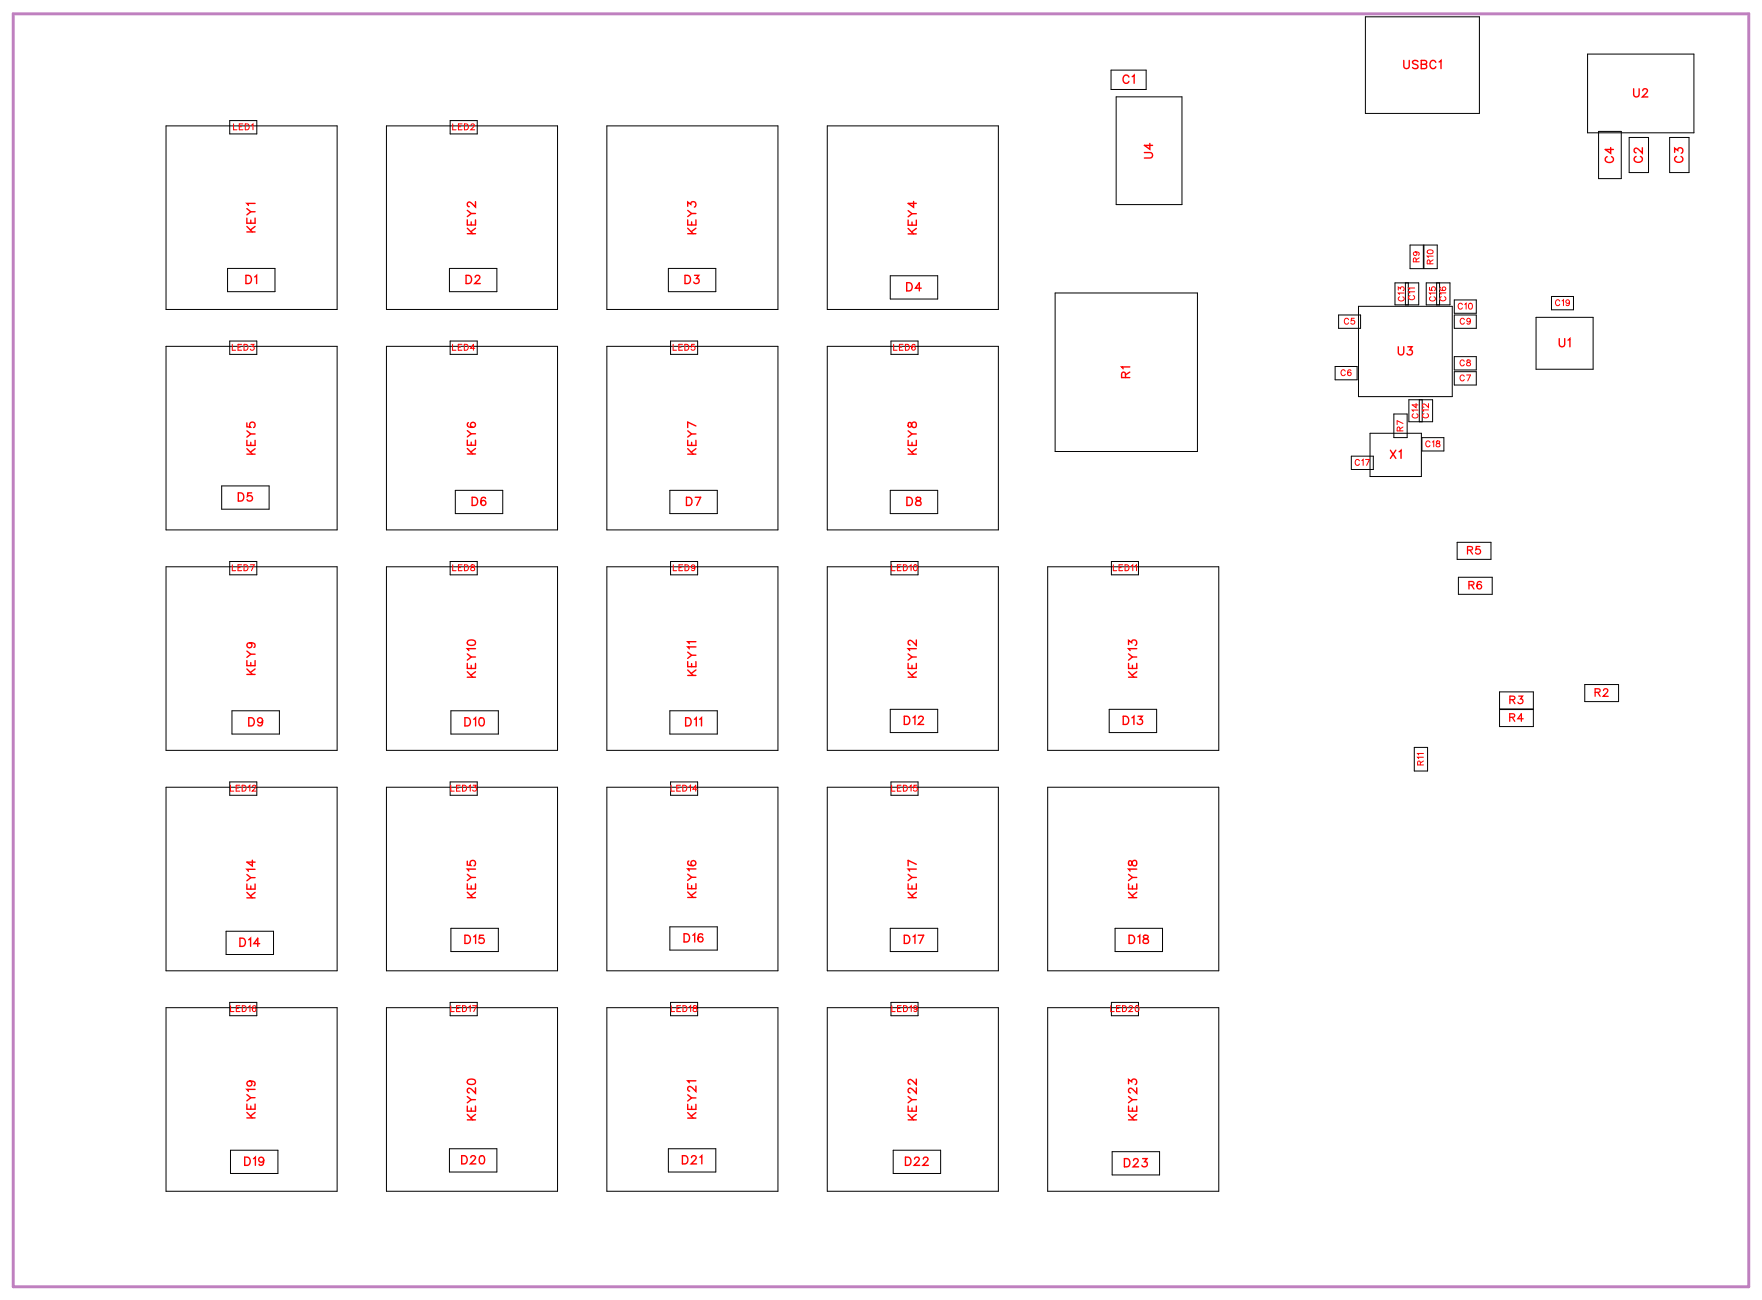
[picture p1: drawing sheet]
<svg xmlns="http://www.w3.org/2000/svg" width="152mm" height="112mm" viewBox="0 0 152 112" stroke-linecap="round" stroke-linejoin="round" font-family="sans-serif">
<path d="M1.1 1.2h150v110h-150z" fill="none" stroke="#bf80bf" stroke-width=".25"/>
<g fill="none" stroke="#000" stroke-width=".09">
<path d="M14.3 10.9h14.8v15.8h-14.8zM19.9 10.4h2.3v1.2h-2.3zM33.4 10.9h14.8v15.8h-14.8zM38.9 10.4h2.3v1.2h-2.3zM52.4 10.9h14.8v15.8h-14.8zM71.5 10.9h14.8v15.8h-14.8zM96 6.1h3.1v1.6h-3.1zM96.5 8.4h5.7v9.3h-5.7zM118 1.5h9.9v8.3h-9.9zM137.2 4.7h9.2v6.8h-9.2zM138.2 11.4h1.9v4h-1.9zM140.8 11.9h1.7v3h-1.7z"/>
<path d="M144.3 11.9h1.7v3h-1.7zM14.3 29.9h14.8v15.9h-14.8zM19.7 23.2h4.1v2h-4.1zM19.9 29.5h2.3v1.1h-2.3zM33.4 29.9h14.8v15.9h-14.8zM38.8 23.2h4.1v2h-4.1zM38.9 29.5h2.3v1.1h-2.3zM52.4 29.9h14.8v15.9h-14.8zM57.8 23.2h4.1v2h-4.1zM58 29.5h2.3v1.1h-2.3zM71.5 29.9h14.8v15.9h-14.8zM76.9 23.8h4.1v2h-4.1z"/>
<path d="M77 29.5h2.3v1.1h-2.3zM91.2 25.3h12.3v13.7h-12.3zM115.4 31.7h1.9v1.1h-1.9zM115.7 27.2h1.9v1.2h-1.9zM116.8 39.4h1.9v1.2h-1.9zM117.4 26.5h8.1v7.8h-8.1zM118.4 37.4h4.4v3.8h-4.4zM120.5 35.8h1.1v2h-1.1zM120.6 24.4h2v1.9h-2zM121.5 24.4v1.9M121.7 24.4v1.9M121.8 34.5h2v1.9h-2z"/>
<path d="M121.9 21.2h1.1v2h-1.1zM122.7 34.5v1.9M122.9 37.8h1.9v1.2h-1.9zM122.9 34.5v1.9M123.1 21.2h1.1v2h-1.1zM123.3 24.4h2v1.9h-2zM124.2 24.4v1.9M124.4 24.4v1.9M125.7 27.2h1.9v1.2h-1.9zM125.7 25.9h1.9v1.2h-1.9zM125.7 30.8h1.9v1.2h-1.9zM125.7 32.1h1.9v1.2h-1.9z"/>
<path d="M132.8 27.4h4.9v4.5h-4.9zM134.1 25.6h1.9v1.2h-1.9zM14.3 49h14.8v15.8h-14.8zM19.2 42h4.1v2h-4.1zM19.9 48.5h2.3v1.2h-2.3zM33.4 49h14.8v15.8h-14.8zM38.9 48.5h2.3v1.2h-2.3zM39.4 42.4h4.1v2h-4.1zM52.4 49h14.8v15.8h-14.8zM57.9 42.4h4.1v2h-4.1zM58 48.5h2.3v1.2h-2.3zM71.5 49h14.8v15.8h-14.8z"/>
<path d="M76.9 42.4h4.1v2h-4.1zM77 48.5h2.3v1.2h-2.3zM90.5 49h14.8v15.8h-14.8zM96.1 48.5h2.3v1.2h-2.3zM125.9 46.9h3v1.4h-3zM126 49.9h3v1.5h-3zM129.6 59.8h2.9v1.5h-2.9zM137 59.2h2.9v1.4h-2.9zM14.3 68h14.8v15.9h-14.8zM19.9 67.6h2.3v1.1h-2.3zM20 61.4h4.1v2h-4.1zM33.4 68h14.8v15.9h-14.8z"/>
<path d="M38.9 67.6h2.3v1.1h-2.3zM39 61.4h4.1v2h-4.1zM52.4 68h14.8v15.9h-14.8zM57.9 61.4h4.1v2h-4.1zM58 67.6h2.3v1.1h-2.3zM71.5 68h14.8v15.9h-14.8zM76.9 61.3h4.1v2h-4.1zM77 67.6h2.3v1.1h-2.3zM90.5 68h14.8v15.9h-14.8zM95.9 61.3h4.1v2h-4.1zM122.2 64.6h1.2v2h-1.2zM129.6 61.3h2.9v1.5h-2.9z"/>
<path d="M14.3 87.1h14.8v15.8h-14.8zM19.5 80.5h4.1v2h-4.1zM19.9 86.6h2.3v1.2h-2.3zM19.9 99.4h4.1v2h-4.1zM33.4 87.1h14.8v15.8h-14.8zM38.8 99.3h4.1v2h-4.1zM38.9 86.6h2.3v1.2h-2.3zM39 80.2h4.1v2h-4.1zM52.4 87.1h14.8v15.8h-14.8zM57.8 99.3h4.1v2h-4.1zM57.9 80.1h4.1v2h-4.1zM58 86.6h2.3v1.2h-2.3z"/>
<path d="M71.5 87.1h14.8v15.8h-14.8zM76.9 80.2h4.1v2h-4.1zM77 86.6h2.3v1.2h-2.3zM77.2 99.4h4.1v2h-4.1zM90.5 87.1h14.8v15.8h-14.8zM96.1 86.6h2.3v1.2h-2.3zM96.1 99.5h4.1v2h-4.1zM96.4 80.2h4.1v2h-4.1z"/>
</g>
<g fill="none" stroke="#f00" stroke-width=".12">
<path d="M21.3 19.6l.5 .4M21.3 18.8v.5h.7v-.5M21.3 18l.4 .3M21.7 19v.3M22 18.3h-.3l-.4 .3M22 17.6h-.7l.2 .1M22 19.6l-.4 .3M40.4 19.7l.5 .5M40.4 19v.4h.7v-.4M40.4 18.2l.3 .3M40.7 19.2v.2M41.1 18.5h-.4l-.3 .2"/>
<path d="M41.1 17.4v.5l-.3-.3-.3-.1-.1 .1v.1l.2 .2M41.1 19.7l-.4 .3M59.4 17.8v-.3l.3 .2a.24 .24 0 0 1 .4-.2 .24 .24 0 0 1-.1 .4M59.4 19v.4h.7v-.4M59.4 19.7l.5 .5M59.4 18.2l.4 .3M59.8 19.2v.2M60.1 18.5h-.3l-.4 .2M60.1 19.7l-.4 .3M78.5 19.7l.5 .5M78.5 19v.5h.7v-.5M78.5 18.2l.3 .3"/>
<path d="M78.8 19.2v.3M79 17.4v.5l-.5-.3h.7M79.2 18.5h-.4l-.3 .2M79.2 19.7l-.4 .3M97.6 6.7a.26 .26 0 0 0-.3-.2 .26 .26 0 0 0-.2 .3v.1a.26 .26 0 0 0 .2 .3 .26 .26 0 0 0 .3-.2M97.9 6.6l.1-.1v.7M98.9 13.2h.5l.2 .2-.1 .2-.6 .1M99.4 12.4v.5l-.5-.3h.7M121.3 5.2v.5l.2 .2 .3-.1v-.6M122.6 5.3l-.2-.1-.3 .1 .1 .2 .4 .2v.1l-.2 .1-.3-.1M122.8 5.6h.5v.2l-.2 .1h-.3v-.7l.5 .1v.2l-.2 .1M124.1 5.4a.26 .26 0 0 0-.3-.2 .26 .26 0 0 0-.2 .3v.2a.26 .26 0 0 0 .2 .2 .26 .26 0 0 0 .3-.1"/>
<path d="M124.4 5.4l.1-.2v.7M138.9 13.5a.26 .26 0 0 0-.2 .3 .26 .26 0 0 0 .3 .2h.2a.26 .26 0 0 0 .2-.2 .26 .26 0 0 0-.1-.3M139.2 12.7v.6l-.5-.4h.7M141.2 7.7v.5l.2 .2 .2-.1 .1-.6M141.4 13.5a.26 .26 0 0 0-.2 .3 .26 .26 0 0 0 .3 .2h.2a.26 .26 0 0 0 .2-.2 .26 .26 0 0 0-.1-.3M141.9 12.8v.4l-.3-.3-.2-.1-.2 .1v.2l.2 .1M142 7.8l.1-.1h.2l.1 .1-.1 .2-.4 .4h.5M144.7 13.2v-.4l.3 .2a.24 .24 0 0 1 .4-.2 .24 .24 0 0 1-.1 .4M144.9 13.5a.26 .26 0 0 0-.2 .3 .26 .26 0 0 0 .3 .2h.2a.26 .26 0 0 0 .2-.2 .26 .26 0 0 0-.1-.3M21.3 23.8h.2a.38 .38 0 0 1 .2 .3 .38 .38 0 0 1-.2 .4h-.2zM21.3 36.5v.4h.3a.25 .25 0 0 1 0-.4 .25 .25 0 0 1 .4 .1 .25 .25 0 0 1-.1 .3M21.3 20h.7"/>
<path d="M21.3 38.1v.4h.7v-.4M21.3 39.2h.7M21.3 38.8l.5 .4M21.3 37.2l.4 .3M21.7 38.2v.3M22 23.9l.2-.1v.7M22 37.5h-.3l-.4 .3M22 38.8l-.4 .3M40.3 23.8h.2a.38 .38 0 0 1 .3 .3 .38 .38 0 0 1-.3 .4h-.2zM40.4 20.2h.7M40.4 38v.5h.7v-.5M40.4 39.2h.7"/>
<path d="M40.4 38.8l.5 .4M40.4 37.2l.3 .3M40.5 36.5l-.1 .1a.35 .35 0 0 0 .3 .4 .35 .35 0 0 0 .4-.3 .22 .22 0 0 0-.2-.2 .22 .22 0 0 0-.2 .2 .22 .22 0 0 0 .2 .2M40.7 38.2v.3M41.1 24l.1-.2h.1l.2 .1-.1 .3-.4 .3h.5M41.1 37.5h-.4l-.3 .3M41.1 38.8l-.4 .3M59.2 23.8h.2a.38 .38 0 0 1 .3 .3 .38 .38 0 0 1-.3 .4h-.2zM59.4 20.2h.7M59.4 38.1v.4h.7v-.4M59.4 39.2h.7M59.4 38.8l.5 .4"/>
<path d="M59.4 37.2l.4 .3M59.8 38.2v.3M60 23.8h.4l-.2 .3a.24 .24 0 0 1 .2 .3 .24 .24 0 0 1-.4 0M60.1 37.5h-.3l-.4 .3M60.1 36.8l-.7-.3v.4M60.1 38.8l-.4 .3M78.4 24.4h.2a.38 .38 0 0 1 .2 .4 .38 .38 0 0 1-.2 .3h-.2zM78.5 20.2h.7M78.5 38.1v.4h.7v-.4M78.5 39.2h.7M78.5 38.8l.5 .4M78.5 37.2l.3 .3"/>
<path d="M78.5 36.5v.4h.2l.3-.4a.24 .24 0 0 1 .2 .2 .24 .24 0 0 1-.2 .2l-.2-.1-.1-.3zM78.8 38.2v.3M79.2 37.5h-.4l-.3 .3M79.2 38.8l-.4 .3M79.6 24.9h-.5l.4-.5v.7M97.3 32.6l-.1-.4h-.1l-.2 .1v.3h.7M97.6 31.7h-.7l.2 .2M97.6 32.2l-.3 .2M120.2 38.9l.4 .7M120.6 38.9l-.4 .7M120.9 30v.5l.2 .2 .2-.1v-.6M120.9 39l.2-.1v.7"/>
<path d="M121.7 30h.3l-.2 .2a.24 .24 0 0 1 .2 .4 .24 .24 0 0 1-.4-.1M134.8 29.3v.5l.2 .2 .2-.1v-.6M135.5 29.4l.2-.1v.7M20.6 42.6h.2a.38 .38 0 0 1 .3 .3 .38 .38 0 0 1-.3 .4h-.2zM21.3 57.1v.4h.7v-.4M21.3 58.3h.7M21.3 57.8l.5 .5M21.3 56.3l.4 .2M21.6 55.5a.22 .22 0 0 1 .2 .3 .22 .22 0 0 1-.4 .1 .22 .22 0 0 1 0-.3l.2-.1a.34 .34 0 0 1 .4 .3l-.1 .1M21.7 57.3v.2M21.8 42.6h-.4v.3a.25 .25 0 0 1 .4 0 .25 .25 0 0 1-.1 .4 .25 .25 0 0 1-.3-.1M22 56.5h-.3l-.4 .3"/>
<path d="M22 57.8l-.4 .3M40.4 57.3v.5h.7v-.5M40.4 58.5h.7M40.4 58l.5 .5M40.4 56.5l.3 .3M40.4 55.4l.3-.1a.3 .3 0 0 1 .4 .3 .38 .38 0 0 1-.4 .2 .38 .38 0 0 1-.3-.3zM40.7 57.5v.3M40.8 43h.2a.38 .38 0 0 1 .3 .3 .38 .38 0 0 1-.3 .4h-.2zM41.1 56.8h-.4l-.3 .2M41.1 56.1h-.7l.1 .1M41.1 58l-.4 .4M42 43.1l-.1-.1a.35 .35 0 0 0-.4 .3 .35 .35 0 0 0 .3 .4 .22 .22 0 0 0 .2-.2 .22 .22 0 0 0-.2-.3 .22 .22 0 0 0-.2 .2"/>
<path d="M59.3 43h.3a.38 .38 0 0 1 .2 .3 .38 .38 0 0 1-.2 .4h-.3zM59.4 57.2v.4h.7v-.4M59.4 58.4h.7M59.4 57.9l.5 .5M59.4 56.4l.4 .2M59.8 57.3v.3M60.1 43h.5l-.4 .7M60.1 56.6h-.3l-.4 .3M60.1 55.9h-.7l.2 .2M60.1 55.5h-.7l.2 .1M60.1 57.9l-.4 .3M78.4 43h.2a.38 .38 0 0 1 .3 .3 .38 .38 0 0 1-.3 .4h-.2z"/>
<path d="M78.5 57.3v.5h.7v-.5M78.5 58.5h.7M78.5 58l.5 .5M78.5 56.5l.3 .3M78.8 57.5v.3M79.2 56.8h-.4l-.3 .2M79.2 56.1h-.7l.1 .1M79.2 55.3v.5l-.3-.4-.3-.1-.1 .2v.1l.2 .1M79.2 58l-.4 .4M79.2 43v.2l.3 .1 .1 .1a.24 .24 0 0 1-.2 .3 .24 .24 0 0 1-.3-.3l.5-.3-.1-.1zM97.5 55.7v-.4l.3 .2a.24 .24 0 0 1 .4-.1 .24 .24 0 0 1-.1 .4M97.5 58.5h.7"/>
<path d="M97.5 57.3v.5h.7v-.5M97.5 58l.5 .5M97.5 56.5l.4 .3M97.9 57.5v.3M98.2 56.8h-.3l-.4 .2M98.2 56.1h-.7l.2 .1M98.2 58l-.4 .4M21.3 76.4v.4h.7v-.4M21.3 77.6h.7M21.3 77.1l.5 .5M21.3 75.6l.4 .2M21.5 62h.2a.38 .38 0 0 1 .3 .4 .38 .38 0 0 1-.3 .3h-.2z"/>
<path d="M21.7 76.6v.2M21.8 74.3v.5l-.5-.3h.7M22 75.8h-.3l-.4 .3M22 75.1h-.7l.2 .2M22 77.1l-.4 .3M22.7 62.3a.22 .22 0 0 1-.3 .1 .22 .22 0 0 1-.1-.3 .22 .22 0 0 1 .4 0v.2a.34 .34 0 0 1-.3 .4l-.1-.1M40.2 62h.2a.38 .38 0 0 1 .3 .4 .38 .38 0 0 1-.3 .3h-.2zM40.4 74.4v.4h.3a.25 .25 0 0 1 0-.4 .25 .25 0 0 1 .4 .1 .25 .25 0 0 1-.1 .3M40.4 76.4v.4h.7v-.4M40.4 77.6h.7M40.4 77.1l.5 .5M40.4 75.6l.3 .2"/>
<path d="M40.7 76.5v.3M40.9 62.2l.2-.2v.7M41.1 75.8h-.4l-.3 .3M41.1 75.1h-.7l.1 .2M41.1 77.1l-.4 .3M41.5 62.1l.1-.1a.37 .37 0 0 1 .3 .4 .37 .37 0 0 1-.3 .3 .45 .45 0 0 1-.1-.6zM59.3 62h.2a.38 .38 0 0 1 .2 .4 .38 .38 0 0 1-.2 .3h-.2zM59.4 76.4v.4h.7v-.4M59.4 77.1l.5 .5M59.4 77.6h.7M59.4 75.5l.4 .3M59.5 74.4a.35 .35 0 0 0 .2 .5 .35 .35 0 0 0 .4-.3 .22 .22 0 0 0-.2-.2 .22 .22 0 0 0-.2 .2 .22 .22 0 0 0 .2 .2"/>
<path d="M59.8 76.5v.3M60 62.2l.2-.2v.7M60.1 75.8h-.3l-.4 .3M60.1 75.1h-.7l.2 .2M60.1 77.1l-.4 .3M60.5 62.2l.1-.2v.7M78.2 61.9h.2a.38 .38 0 0 1 .2 .3 .38 .38 0 0 1-.2 .4h-.2zM78.5 76.4v.4h.7v-.4M78.5 77.6h.7M78.5 77.1l.5 .5M78.5 75.6l.3 .2M78.8 76.5v.3"/>
<path d="M78.9 62l.2-.1v.7M79.2 75.8h-.4l-.3 .3M79.2 75.1h-.7l.1 .2M79.2 74.7l-.7-.4v.5M79.2 77.1l-.4 .3M79.4 62.1l.1-.2h.2l.1 .1-.1 .3-.3 .3h.4M97.1 61.9h.2a.38 .38 0 0 1 .3 .3 .38 .38 0 0 1-.3 .4h-.2zM97.5 76.4v.4h.7v-.4M97.5 77.6h.7M97.5 77.1l.5 .5M97.5 75.6l.4 .2M97.6 74.4v.4h.1l.3-.5a.24 .24 0 0 1 .3 .3 .24 .24 0 0 1-.3 .2l-.1-.1-.1-.3z"/>
<path d="M97.8 62l.2-.1v.7M97.9 76.5v.3M98.2 75.8h-.3l-.4 .3M98.2 75.1h-.7l.2 .2M98.2 77.1l-.4 .3M98.4 61.9h.3l-.2 .3a.24 .24 0 0 1 .2 .3 .24 .24 0 0 1-.4 0M20.7 81.1h.3a.38 .38 0 0 1 .2 .3 .38 .38 0 0 1-.2 .4h-.3zM21.1 100h.3a.38 .38 0 0 1 .2 .3 .38 .38 0 0 1-.2 .4h-.3zM21.3 95.4v.4h.7v-.4M21.3 96.6h.7M21.3 96.1l.5 .5M21.3 94.6l.4 .3"/>
<path d="M21.5 81.2l.2-.1v.7M21.6 93.4a.22 .22 0 0 1 .2 .3 .22 .22 0 0 1-.4 .1 .22 .22 0 0 1 0-.3l.2-.1a.34 .34 0 0 1 .4 .3l-.1 .1M21.7 95.6v.2M22 94.9h-.3l-.4 .2M22 94.1h-.7l.2 .2M22 96.1l-.4 .3M22.4 81.5h-.5l.4-.4v.7M39.9 99.9h.2a.38 .38 0 0 1 .3 .3 .38 .38 0 0 1-.3 .4h-.2zM40.2 80.8h.2a.38 .38 0 0 1 .3 .4 .38 .38 0 0 1-.3 .3h-.2zM40.4 95.6v.4h.7v-.4M40.4 96.8h.7M40.4 96.3l.5 .5"/>
<path d="M40.4 94.8l.3 .2M40.4 93.3l.3-.1a.3 .3 0 0 1 .4 .3 .38 .38 0 0 1-.4 .2 .38 .38 0 0 1-.3-.2zM40.7 95.7v.3M40.9 81l.2-.2v.7M41.1 95h-.4l-.3 .3M41.1 94v.5l-.3-.4-.3-.1-.1 .2v.1l.2 .1M41.1 96.3l-.4 .3M41.5 99.9h.1a.37 .37 0 0 1 .3 .3 .37 .37 0 0 1-.3 .4 .45 .45 0 0 1-.1-.7zM41.8 80.8h-.3l-.1 .3a.25 .25 0 0 1 .4 0 .25 .25 0 0 1 0 .4 .25 .25 0 0 1-.4-.1M59 99.9h.2a.38 .38 0 0 1 .3 .3 .38 .38 0 0 1-.3 .4h-.2zM59.1 80.7h.3a.38 .38 0 0 1 .2 .3 .38 .38 0 0 1-.2 .4h-.3zM59.4 95.4v.5h.7v-.5"/>
<path d="M59.4 96.6h.7M59.4 96.1l.5 .5M59.4 94.6l.4 .3M59.8 95.6v.3M59.9 80.8l.1-.1v.7M60.1 94.9h-.3l-.4 .2M60.1 93.8v.5l-.3-.3-.2-.1-.2 .1v.2l.2 .1M60.1 93.4h-.7l.2 .2M60.1 96.1l-.4 .4M60.7 80.8v-.1a.35 .35 0 0 0-.4 .3 .35 .35 0 0 0 .2 .4 .22 .22 0 0 0 .3-.2 .22 .22 0 0 0-.2-.2 .22 .22 0 0 0-.3 .2M78.2 80.8h.2a.38 .38 0 0 1 .2 .4 .38 .38 0 0 1-.2 .3h-.2zM78.3 100h.2a.38 .38 0 0 1 .2 .3 .38 .38 0 0 1-.2 .4h-.2z"/>
<path d="M78.5 95.6v.4h.7v-.4M78.5 96.8h.7M78.5 96.3l.5 .5M78.5 94.8l.3 .2M78.8 95.7v.3M78.9 81l.2-.2v.7M79.2 95h-.4l-.3 .3M79.2 94v.5l-.3-.4-.3-.1-.1 .2v.1l.2 .1M79.2 93.2v.5l-.3-.3-.3-.1-.1 .1v.2l.2 .1M79.2 96.3l-.4 .3M79.4 80.8h.4l-.3 .7M97.5 93.7v-.4l.3 .2a.24 .24 0 0 1 .4-.2 .24 .24 0 0 1-.1 .4"/>
<path d="M97.5 95.6v.4h.7v-.4M97.5 96.8h.7M97.5 96.3l.5 .5M97.5 94.8l.4 .2M97.6 80.8h.2a.38 .38 0 0 1 .3 .4 .38 .38 0 0 1-.3 .3h-.2zM97.9 95.7v.3M98.2 95h-.3l-.4 .3M98.2 94v.5l-.3-.4-.2-.1-.2 .2v.1l.2 .1M98.2 96.3l-.4 .3M98.3 81l.2-.2v.7M98.9 80.9v.2l.3 .1 .1 .1a.24 .24 0 0 1-.3 .2 .24 .24 0 0 1-.2-.2l.4-.3v-.1zM21.9 100.1l.2-.1v.7"/>
<path d="M22.8 100.2a.22 .22 0 0 1-.3 .2 .22 .22 0 0 1-.1-.3 .22 .22 0 0 1 .4 0v.1a.34 .34 0 0 1-.3 .5l-.1-.1M40.7 100l.1-.1h.2l.1 .1-.1 .2-.3 .4h.4M59.8 100l.1-.1h.1l.2 .1-.1 .2-.4 .4h.5M60.5 100l.2-.1v.7M79 100.2l.2-.2h.1l.2 .1-.2 .3-.3 .3h.5M79.8 100.2l.1-.2h.2l.1 .1-.1 .3-.3 .3h.4M97.2 100.1h.2a.38 .38 0 0 1 .3 .4 .38 .38 0 0 1-.3 .3h-.2zM98 100.3l.1-.2h.1l.2 .2-.1 .2-.4 .3h.5M98.8 100.1h.3l-.2 .3a.24 .24 0 0 1 .2 .4 .24 .24 0 0 1-.4-.1"/>
</g>
<g fill="none" stroke="#f00" stroke-width=".09">
<path d="M20.2 10.7v.5h.3M20.7 10.9h.2M21 10.7h-.3v.5h.3M21.2 10.7h.2a.27 .27 0 0 1 .1 .3 .27 .27 0 0 1-.1 .2h-.2zM21.7 10.8l.2-.1v.5M39.1 10.7v.5h.3M39.6 10.9h.2M39.9 10.7h-.3v.5h.3M40.1 10.7h.2a.27 .27 0 0 1 .2 .3 .27 .27 0 0 1-.2 .2h-.2zM40.7 10.8l.1-.1 .2 .1-.3 .4h.3M20.1 29.8v.5h.3M20.6 30h.2"/>
<path d="M20.9 29.8h-.3v.5h.3M21.1 29.8h.2a.27 .27 0 0 1 .1 .2 .27 .27 0 0 1-.1 .3h-.2zM21.7 29.8h.2l-.1 .1a.17 .17 0 0 1 .1 .3 .17 .17 0 0 1-.3 0M39.1 29.8v.5h.3M39.6 30h.2M39.9 29.8h-.3v.5h.3M40.1 29.8h.2a.27 .27 0 0 1 .2 .2 .27 .27 0 0 1-.2 .3h-.2zM41 30.1h-.3l.2-.3v.5M58.2 29.8v.5h.3M58.7 30h.2M59 29.8h-.3v.5h.3M59.2 29.8h.2a.27 .27 0 0 1 .1 .2 .27 .27 0 0 1-.1 .3h-.2z"/>
<path d="M60 29.8h-.2v.2a.18 .18 0 0 1 .2 0 .18 .18 0 0 1 0 .2 .18 .18 0 0 1-.3 0M77.2 29.8v.5h.3M77.7 30h.2M78 29.8h-.3v.5h.3M78.3 29.8h.1a.27 .27 0 0 1 .2 .2 .27 .27 0 0 1-.2 .3h-.1zM79.1 29.8a.22 .22 0 0 0-.3 .2 .22 .22 0 0 0 .3 .2 .16 .16 0 0 0-.1-.2 .16 .16 0 0 0-.2 .1M116.3 32.1a.19 .19 0 0 0-.2-.1 .19 .19 0 0 0-.2 .1v.2a.19 .19 0 0 0 .2 .2 .19 .19 0 0 0 .2-.2M116.6 27.6a.19 .19 0 0 0-.3-.1 .19 .19 0 0 0-.1 .2v.1a.19 .19 0 0 0 .1 .2 .19 .19 0 0 0 .3-.1M116.8 32h-.1a.22 .22 0 0 0-.3 .2 .22 .22 0 0 0 .4 .2 .16 .16 0 0 0-.1-.2 .16 .16 0 0 0-.2 .1M117 27.5h-.2v.2a.18 .18 0 0 1 .3 0 .18 .18 0 0 1-.1 .3 .18 .18 0 0 1-.2-.1M117.5 39.8a.19 .19 0 0 0-.2-.1 .19 .19 0 0 0-.2 .2v.1a.19 .19 0 0 0 .2 .2 .19 .19 0 0 0 .2-.1M117.7 39.8l.1-.1v.5"/>
<path d="M118 39.7h.4l-.3 .5M120.9 25.1v-.3l.1 .1a.17 .17 0 0 1 .3-.1 .17 .17 0 0 1 0 .3M121 25.6a.19 .19 0 0 0-.1 .3 .19 .19 0 0 0 .1 .1h.2a.19 .19 0 0 0 .2-.1 .19 .19 0 0 0-.2-.3M121 37.2v-.3h-.2v.3h.5M121.3 36.9l-.3 .2M121.3 36.6l-.5-.2v.3M121.4 25.3h-.5v.1M121.9 25.5a.19 .19 0 0 0-.1 .3 .19 .19 0 0 0 .1 .1h.2a.19 .19 0 0 0 .2-.1 .19 .19 0 0 0-.2-.3M122.2 35.8a.19 .19 0 0 0-.2 .2 .19 .19 0 0 0 .2 .1h.2a.19 .19 0 0 0 .2-.1 .19 .19 0 0 0-.2-.2M122.3 25.2h-.5v.1M122.3 24.9h-.5v.1M122.3 21.8a.16 .16 0 0 1 .2 .2 .16 .16 0 0 1-.3 0 .16 .16 0 0 1 0-.2h.4v.3"/>
<path d="M122.4 34.9v.3l-.3-.2h.5M122.4 22.6v-.3h-.2v.3h.5M122.6 35.4h-.5v.2M122.7 22.3l-.3 .2M123.1 35.7a.19 .19 0 0 0-.2 .3 .19 .19 0 0 0 .2 .1h.2a.19 .19 0 0 0 .2-.1 .19 .19 0 0 0-.2-.3M123.4 21.7a.25 .25 0 0 1 .3-.1 .25 .25 0 0 1 .1 .3 .25 .25 0 0 1-.3 .1 .25 .25 0 0 1-.1-.3zM123.5 35.4h-.5v.1M123.5 34.9v.3l-.5-.3v.2l.1 .1M123.6 24.8v.3h.2a.18 .18 0 0 1 0-.3 .18 .18 0 0 1 .2 .1 .18 .18 0 0 1 0 .2M123.6 38.2a.19 .19 0 0 0-.2-.1 .19 .19 0 0 0-.2 .2v.1a.19 .19 0 0 0 .2 .2 .19 .19 0 0 0 .2-.1M123.6 22.8v-.3h-.2v.3h.5M123.7 25.6a.19 .19 0 0 0-.2 .3 .19 .19 0 0 0 .2 .1h.2a.19 .19 0 0 0 .2-.1 .19 .19 0 0 0-.2-.3"/>
<path d="M123.8 38.2l.1-.1v.5M123.9 22.1h-.5v.2M123.9 22.5l-.3 .1M124.1 25.3h-.5v.1M124.2 38.1v.2a.21 .21 0 0 1 .2 0 .21 .21 0 0 1 0 .3h-.3v-.2l.3-.2v-.1zM124.5 24.8a.22 .22 0 0 0 .2 .3 .22 .22 0 0 0 .2-.3 .16 .16 0 0 0-.2 .1 .16 .16 0 0 0 .1 .2M124.6 25.6a.19 .19 0 0 0-.2 .2 .19 .19 0 0 0 .2 .2h.2a.19 .19 0 0 0 .2-.2 .19 .19 0 0 0-.2-.2M125 25.3h-.5v.1M126.4 26.3a.19 .19 0 0 0-.2-.1 .19 .19 0 0 0-.2 .2v.1a.19 .19 0 0 0 .2 .2 .19 .19 0 0 0 .2-.1M126.6 32.5a.19 .19 0 0 0-.3-.1 .19 .19 0 0 0-.1 .2v.1a.19 .19 0 0 0 .1 .2 .19 .19 0 0 0 .3-.1M126.6 31.2a.19 .19 0 0 0-.3-.1 .19 .19 0 0 0-.1 .2v.1a.19 .19 0 0 0 .1 .2 .19 .19 0 0 0 .3-.1M126.6 27.6a.19 .19 0 0 0-.2-.1 .19 .19 0 0 0-.2 .2v.1a.19 .19 0 0 0 .2 .2 .19 .19 0 0 0 .2-.1"/>
<path d="M126.6 26.3l.1-.1v.5M126.8 32.4h.3l-.2 .5M126.8 31.1v.2a.21 .21 0 0 1 .2 0 .21 .21 0 0 1 0 .3h-.2v-.2l.3-.2-.1-.1zM127 26.2a.23 .23 0 0 1 .3 .3 .23 .23 0 0 1-.3 .2l-.1-.2zM127.1 27.7a.16 .16 0 0 1-.2 .1 .16 .16 0 0 1-.1-.2 .16 .16 0 0 1 .3 0l-.1 .4-.2-.1M134.8 26a.19 .19 0 0 0-.2-.1 .19 .19 0 0 0-.2 .2v.1a.19 .19 0 0 0 .2 .2 .19 .19 0 0 0 .2-.1M135 26l.1-.1v.5M135.6 26.1a.16 .16 0 0 1-.2 .1 .16 .16 0 0 1 0-.2 .16 .16 0 0 1 .2 0v.4l-.2-.1M20.1 48.8v.5h.3M20.6 49h.2M20.9 48.8h-.3v.5h.3M21.1 48.8h.2a.27 .27 0 0 1 .1 .3 .27 .27 0 0 1-.1 .2h-.2z"/>
<path d="M21.6 48.8h.4l-.3 .5M39.1 48.8v.5h.3M39.6 49h.2M39.9 48.8h-.3v.5h.3M40.1 48.8h.2a.27 .27 0 0 1 .2 .3 .27 .27 0 0 1-.2 .2h-.2zM40.7 48.8v.2l.3 .1a.17 .17 0 0 1-.1 .2 .17 .17 0 0 1-.2-.2l.3-.2v-.1zM58.2 48.8v.5h.3M58.7 49h.2M59 48.8h-.3v.5h.3M59.2 48.8h.2a.27 .27 0 0 1 .2 .3 .27 .27 0 0 1-.2 .2h-.2zM60.1 49a.16 .16 0 0 1-.3 .1 .16 .16 0 0 1 0-.2 .16 .16 0 0 1 .2 0v.4l-.2-.1M77.1 48.8v.5h.3"/>
<path d="M77.6 49h.2M77.9 48.8h-.3v.5h.3M78.1 48.8h.1a.27 .27 0 0 1 .2 .3 .27 .27 0 0 1-.2 .2h-.1zM78.6 48.9l.1-.1v.5M79 48.8a.23 .23 0 0 1 .3 .3 .23 .23 0 0 1-.3 .2l-.1-.2zM96.2 48.8v.5h.3M96.7 49h.2M97 48.8h-.3v.5h.3M97.2 48.8h.2a.27 .27 0 0 1 .2 .3 .27 .27 0 0 1-.2 .2h-.2zM97.8 48.9l.1-.1v.5M98.1 48.9l.1-.1v.5M19.9 67.9v.5h.3"/>
<path d="M20.4 68.1h.2M20.7 67.9h-.3v.5h.3M20.9 67.9h.2a.27 .27 0 0 1 .2 .2 .27 .27 0 0 1-.2 .3h-.2zM21.5 68l.1-.1v.5M21.8 68l.1-.1 .2 .1-.3 .4h.3M39 67.9v.5h.3M39.5 68.1h.2M39.8 67.9h-.3v.5h.3M40 67.9h.1a.27 .27 0 0 1 .2 .2 .27 .27 0 0 1-.2 .3h-.1zM40.5 68l.1-.1v.5M40.9 67.9h.3l-.2 .1a.17 .17 0 0 1 .1 .3 .17 .17 0 0 1-.3 0M58 67.9v.5h.3"/>
<path d="M58.5 68.1h.2M58.8 67.9h-.3v.5h.3M59 67.9h.2a.27 .27 0 0 1 .2 .2 .27 .27 0 0 1-.2 .3h-.2zM59.6 68l.1-.1v.5M60.2 68.2h-.3l.2-.3v.5M77.1 67.9v.5h.3M77.6 68.1h.2M77.9 67.9h-.3v.5h.3M78.1 67.9h.1a.27 .27 0 0 1 .2 .2 .27 .27 0 0 1-.2 .3h-.1zM78.6 68l.1-.1v.5M79.2 67.9h-.2v.2a.18 .18 0 0 1 .2 0 .18 .18 0 0 1 0 .2 .18 .18 0 0 1-.3 0M122.8 66.1l-.1-.3h-.1l-.1 .3h.5"/>
<path d="M123 65.4h-.5l.1 .2M123 65.1h-.5l.1 .1M123 65.8l-.2 .1M19.9 86.9v.5h.3M20.4 87.1h.2M20.7 86.9h-.3v.5h.3M20.9 86.9h.2a.27 .27 0 0 1 .2 .3 .27 .27 0 0 1-.2 .2h-.2zM21.5 87l.1-.1v.5M22.1 87v-.1a.22 .22 0 0 0-.3 .3 .22 .22 0 0 0 .3 .1 .16 .16 0 0 0-.1-.2 .16 .16 0 0 0-.2 .1M39 86.9v.5h.3M39.5 87.1h.2M39.8 86.9h-.3v.5h.3"/>
<path d="M40 86.9h.1a.27 .27 0 0 1 .2 .3 .27 .27 0 0 1-.2 .2h-.1zM40.5 87l.1-.1v.5M40.8 86.9h.4l-.3 .5M58 86.9v.5h.3M58.5 87.1h.2M58.8 86.9h-.3v.5h.3M59 86.9h.2a.27 .27 0 0 1 .2 .3 .27 .27 0 0 1-.2 .2h-.2zM59.6 87l.1-.1v.5M59.9 86.9v.2l.3 .1a.17 .17 0 0 1-.1 .2 .17 .17 0 0 1-.2-.2l.3-.2v-.1zM77.1 86.9v.5h.3M77.6 87.1h.2M77.9 86.9h-.3v.5h.3"/>
<path d="M78.1 86.9h.2a.27 .27 0 0 1 .1 .3 .27 .27 0 0 1-.1 .2h-.2zM78.6 87l.2-.1v.5M79.3 87.1a.16 .16 0 0 1-.2 .1 .16 .16 0 0 1-.1-.2 .16 .16 0 0 1 .3 0l-.1 .4-.2-.1M96 86.9v.5h.3M96.5 87.1h.2M96.8 86.9h-.3v.5h.3M97 86.9h.2a.27 .27 0 0 1 .2 .3 .27 .27 0 0 1-.2 .2h-.2zM97.6 87l.1-.1 .2 .1-.3 .4h.3M98.2 86.9a.23 .23 0 0 1 .2 .3 .23 .23 0 0 1-.2 .2l-.1-.2z"/>
</g>
<g fill="none" stroke="#f00" stroke-width=".11">
<path d="M126.8 47.5h.4v-.2l-.4-.1v.7M127 50.6l.3-.1 .1-.2-.4-.1v.7M127.1 47.5l.2 .4M127.2 50.6l.2 .3M127.9 47.2h-.3v.3a.23 .23 0 0 1 .3 0 .23 .23 0 0 1 0 .3 .23 .23 0 0 1-.4 0M128 50.3a.32 .32 0 0 0-.4 .2 .32 .32 0 0 0 .2 .4 .2 .2 0 0 0 .3-.2 .2 .2 0 0 0-.2-.2 .2 .2 0 0 0-.2 .2M137.9 59.8h.3l.1-.2-.4-.1v.7M138.1 59.8l.2 .4M138.6 59.7l.1-.2 .3 .1-.4 .6h.4M130.5 62h.4v-.3h-.4v.6M130.5 60.5l.4-.1v-.2h-.4v.6M130.7 62l.2 .3"/>
<path d="M130.7 60.5l.2 .3M131.3 60.2h.3l-.2 .2a.22 .22 0 0 1 .2 .4 .22 .22 0 0 1-.4-.1M131.6 62.1h-.4l.3-.4v.6"/>
</g>
<g font-size="1.2" fill="#fff">
<text x="97" y="7.5">C1</text>
<text x="121.3" y="6.2">USBC1</text>
<text x="141.1" y="8.7">U2</text>
<text x="99.9" y="13.7" transform="rotate(-90 99.9 13.7)">U4</text>
<text x="139.7" y="14.1" transform="rotate(-90 139.7 14.1)">C4</text>
<text x="142.2" y="14.1" transform="rotate(-90 142.2 14.1)">C2</text>
<text x="145.7" y="14.1" transform="rotate(-90 145.7 14.1)">C3</text>
<text x="22.3" y="20.1" transform="rotate(-90 22.3 20.1)">KEY1</text>
<text x="41.4" y="20.3" transform="rotate(-90 41.4 20.3)">KEY2</text>
<text x="60.4" y="20.3" transform="rotate(-90 60.4 20.3)">KEY3</text>
<text x="79.5" y="20.3" transform="rotate(-90 79.5 20.3)">KEY4</text>
<text x="21.2" y="24.8">D1</text>
<text x="40.2" y="24.8">D2</text>
<text x="59.1" y="24.8">D3</text>
<text x="78.3" y="25.4">D4</text>
<text x="97.9" y="32.7" transform="rotate(-90 97.9 32.7)">R1</text>
<text x="120.8" y="31">U3</text>
<text x="134.7" y="30.3">U1</text>
<text x="22.3" y="39.3" transform="rotate(-90 22.3 39.3)">KEY5</text>
<text x="41.4" y="39.3" transform="rotate(-90 41.4 39.3)">KEY6</text>
<text x="60.4" y="39.3" transform="rotate(-90 60.4 39.3)">KEY7</text>
<text x="79.5" y="39.3" transform="rotate(-90 79.5 39.3)">KEY8</text>
<text x="120.1" y="39.9">X1</text>
<text x="20.5" y="43.6">D5</text>
<text x="40.7" y="44">D6</text>
<text x="59.3" y="44">D7</text>
<text x="78.3" y="44">D8</text>
<text x="22.3" y="58.3" transform="rotate(-90 22.3 58.3)">KEY9</text>
<text x="41.4" y="58.6" transform="rotate(-90 41.4 58.6)">KEY10</text>
<text x="60.4" y="58.4" transform="rotate(-90 60.4 58.4)">KEY11</text>
<text x="79.5" y="58.6" transform="rotate(-90 79.5 58.6)">KEY12</text>
<text x="98.5" y="58.6" transform="rotate(-90 98.5 58.6)">KEY13</text>
<text x="21.4" y="63">D9</text>
<text x="40.1" y="63">D10</text>
<text x="59.2" y="63">D11</text>
<text x="78.1" y="62.9">D12</text>
<text x="97" y="62.9">D13</text>
<text x="22.3" y="77.6" transform="rotate(-90 22.3 77.6)">KEY14</text>
<text x="41.4" y="77.6" transform="rotate(-90 41.4 77.6)">KEY15</text>
<text x="60.4" y="77.6" transform="rotate(-90 60.4 77.6)">KEY16</text>
<text x="79.5" y="77.6" transform="rotate(-90 79.5 77.6)">KEY17</text>
<text x="98.5" y="77.6" transform="rotate(-90 98.5 77.6)">KEY18</text>
<text x="20.7" y="82.1">D14</text>
<text x="40.1" y="81.8">D15</text>
<text x="59.1" y="81.7">D16</text>
<text x="78.1" y="81.8">D17</text>
<text x="97.5" y="81.8">D18</text>
<text x="21.1" y="101">D19</text>
<text x="22.3" y="96.7" transform="rotate(-90 22.3 96.7)">KEY19</text>
<text x="39.8" y="100.9">D20</text>
<text x="41.4" y="96.8" transform="rotate(-90 41.4 96.8)">KEY20</text>
<text x="58.9" y="100.9">D21</text>
<text x="60.4" y="96.7" transform="rotate(-90 60.4 96.7)">KEY21</text>
<text x="78.2" y="101">D22</text>
<text x="79.5" y="96.8" transform="rotate(-90 79.5 96.8)">KEY22</text>
<text x="97.1" y="101.1">D23</text>
<text x="98.5" y="96.8" transform="rotate(-90 98.5 96.8)">KEY23</text>
</g>
<g font-size="1.1" fill="#fff">
<text x="126.8" y="48.2">R5</text>
<text x="126.9" y="51.2">R6</text>
<text x="130.4" y="62.6">R4</text>
<text x="130.4" y="61.1">R3</text>
<text x="137.8" y="60.4">R2</text>
</g>
<g font-size=".9" fill="#fff">
<text x="20.1" y="11.4">LED1</text>
<text x="39.1" y="11.4">LED2</text>
<text x="122.9" y="22.7" transform="rotate(-90 122.9 22.7)">R9</text>
<text x="124.1" y="22.8" transform="rotate(-90 124.1 22.8)">R10</text>
<text x="116.1" y="28.2">C5</text>
<text x="121.6" y="26.1" transform="rotate(-90 121.6 26.1)">C13</text>
<text x="122.5" y="25.9" transform="rotate(-90 122.5 25.9)">C11</text>
<text x="124.3" y="26.1" transform="rotate(-90 124.3 26.1)">C15</text>
<text x="125.2" y="26" transform="rotate(-90 125.2 26)">C16</text>
<text x="126" y="26.9">C10</text>
<text x="126.2" y="28.2">C9</text>
<text x="134.4" y="26.6">C19</text>
<text x="20" y="30.5">LED3</text>
<text x="39.1" y="30.5">LED4</text>
<text x="58.1" y="30.5">LED5</text>
<text x="77.2" y="30.5">LED6</text>
<text x="115.9" y="32.7">C6</text>
<text x="126.1" y="33.1">C7</text>
<text x="126.1" y="31.8">C8</text>
<text x="117.1" y="40.4">C17</text>
<text x="121.5" y="37.3" transform="rotate(-90 121.5 37.3)">R7</text>
<text x="122.8" y="36.2" transform="rotate(-90 122.8 36.2)">C14</text>
<text x="123.2" y="38.8">C18</text>
<text x="123.7" y="36.2" transform="rotate(-90 123.7 36.2)">C12</text>
<text x="20" y="49.5">LED7</text>
<text x="39.1" y="49.5">LED8</text>
<text x="58.1" y="49.5">LED9</text>
<text x="77" y="49.5">LED10</text>
<text x="96.2" y="49.5">LED11</text>
<text x="19.9" y="68.6">LED12</text>
<text x="38.9" y="68.6">LED13</text>
<text x="58" y="68.6">LED14</text>
<text x="77" y="68.6">LED15</text>
<text x="123.2" y="66.1" transform="rotate(-90 123.2 66.1)">R11</text>
<text x="19.9" y="87.6">LED16</text>
<text x="38.9" y="87.6">LED17</text>
<text x="58" y="87.6">LED18</text>
<text x="77" y="87.6">LED19</text>
<text x="96" y="87.6">LED20</text>
</g>
</svg>
